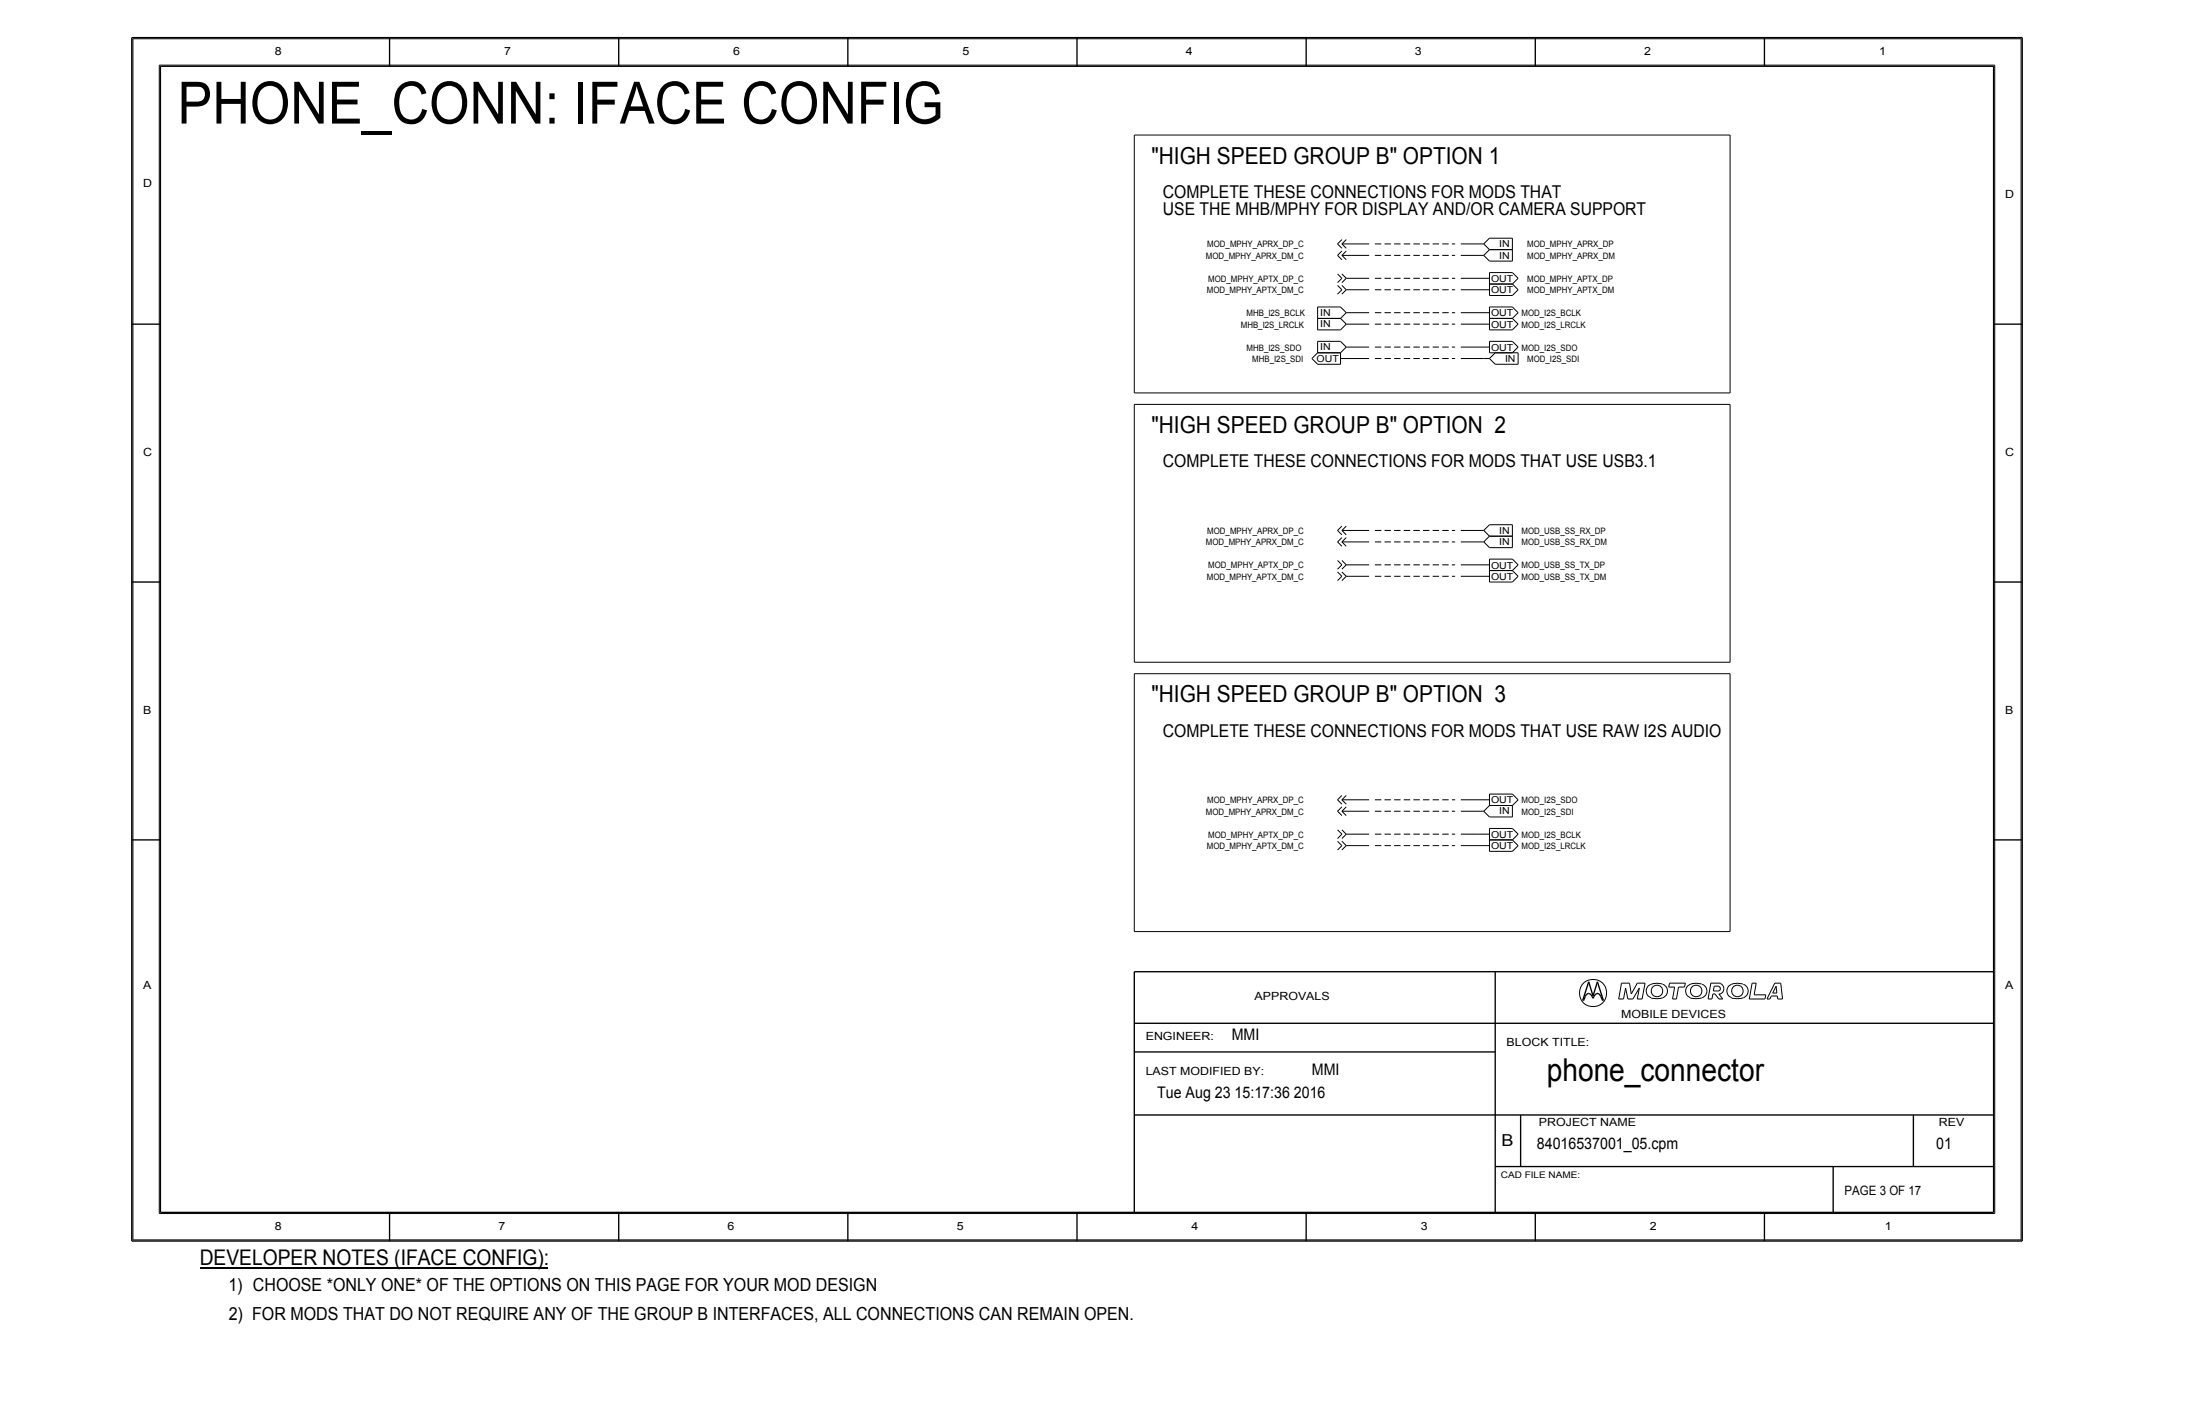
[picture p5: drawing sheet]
<svg xmlns="http://www.w3.org/2000/svg" width="432mm" height="279mm" viewBox="0 0 432 279" stroke-linecap="round" stroke-linejoin="round" font-family="sans-serif">
<g fill="none" stroke="#000" stroke-width=".2">
<path d="M26.1 7.6v235.7zM26.1 7.6h370.6zM31.3 12.8v225.3zM31.3 12.8h360.2zM391.5 12.8v225.3zM396.7 7.6v235.7zM222.6 26.5h117zM222.6 26.5v50.6zM339.6 26.5v50.6zM262.5 56l.9 .9zM262.5 53.8l.9 .8zM262.5 50.1l.9-.8z"/>
<path d="M262.5 47.9l.9-.9zM262.5 50.1l.9 .9zM262.5 47.9l.9 .8zM263.4 56.9l-.9 .8zM263.4 56l.8 .9zM263.4 54.6l-.9 .9zM263.4 53.8l.8 .8zM263.4 50.1h2zM263.4 47.9h2zM263.4 47.9l.8-.9zM263.4 50.1l.8 .9zM263.4 47.9l.8 .8z"/>
<path d="M264.2 49.3l-.8 .8zM264.2 56.9l-.8 .8zM264.2 56.9h1.2zM264.2 54.6l-.8 .9zM264.2 54.6h1.2zM265.4 56.9h3.3zM265.4 54.6h3.3zM265.4 50.1h3.3zM265.4 47.9h3.3zM286.7 56.9h3.4zM286.7 54.6h3.4zM286.7 50.1h3.4z"/>
<path d="M286.7 47.9h3.4zM290.1 47.9h1.1zM290.1 50.1h1.1zM290.1 56.9h2.2zM290.1 54.6h2.2zM291.2 47.9l1.1 1.1zM291.2 50.1l1.1 1.1zM292.3 46.7h4.5zM292.3 49h4.5zM292.3 51.2h4.5zM292.3 46.7l-1.1 1.2zM292.3 49l-1.1 1.1z"/>
<path d="M292.3 55.7h4.5zM292.3 58h4.5zM292.3 55.7v2.3zM292.3 53.5h4.5zM292.3 53.5v2.2zM296.8 46.7v2.3zM296.8 49v2.2zM296.8 55.7l1.2 1.2zM296.8 53.5l1.2 1.1zM298 56.9l-1.2 1.1zM298 54.6l-1.2 1.1zM222.6 79.3h117z"/>
<path d="M222.6 79.3v50.6zM222.6 77.1h117zM257.5 70.3l1.1 1.2zM258.6 60.2h4.5zM258.6 60.2v2.3zM258.6 62.5h4.5zM258.6 62.5v2.2zM258.6 64.7h4.5zM258.6 67h4.5zM258.6 67v2.2zM258.6 69.2h4.5zM258.6 69.2l-1.1 1.1z"/>
<path d="M258.6 71.5h4.5zM263.1 60.2l1.1 1.2zM263.1 62.5l1.1 1.1zM263.1 67l1.1 1.1zM263.1 70.3h2.3zM263.1 69.2v2.3zM264.2 61.4l-1.1 1.1zM264.2 63.6l-1.1 1.1zM264.2 68.1l-1.1 1.1zM264.2 61.4h1.2zM264.2 63.6h1.2zM264.2 68.1h1.2z"/>
<path d="M265.4 61.4h3.3zM265.4 63.6h3.3zM265.4 68.1h3.3zM265.4 70.3h3.3zM286.7 70.3h4.5zM286.7 68.1h3.4zM286.7 63.6h3.4zM286.7 61.4h3.4zM290.1 63.6h2.2zM290.1 61.4h2.2zM290.1 68.1h2.2zM291.2 70.3h1.1z"/>
<path d="M292.3 62.5h4.5zM292.3 64.7h4.5zM292.3 62.5v2.2zM292.3 60.2h4.5zM292.3 60.2v2.3zM292.3 67h4.5zM292.3 69.2h4.5zM292.3 67v2.2zM292.3 70.3l1.2 1.2zM293.5 69.2l-1.2 1.1zM293.5 69.2h4.5zM293.5 71.5h4.5z"/>
<path d="M296.8 62.5l1.2 1.1zM296.8 60.2l1.2 1.2zM296.8 67l1.2 1.1zM298 63.6l-1.2 1.1zM298 61.4l-1.2 1.1zM298 68.1l-1.2 1.1zM298 69.2v2.3zM339.6 79.3v50.6zM262.5 112.2l.9 .9zM262.5 110l.9 .8zM262.5 104.1l.9-.9zM262.5 106.3l.9 .9z"/>
<path d="M262.5 104.1l.9 .8zM263.4 105.5l-.9 .8zM263.4 113.1l-.9 .8zM263.4 112.2l.8 .9zM263.4 110.8l-.9 .9zM263.4 110l.8 .8zM263.4 106.3h2zM263.4 106.3l.8-.8zM263.4 104.1h2zM263.4 104.1l.8-.9zM263.4 106.3l.8 .9zM263.4 104.1l.8 .8z"/>
<path d="M264.2 113.1l-.8 .8zM264.2 113.1h1.2zM264.2 110.8l-.8 .9zM264.2 110.8h1.2zM265.4 110.8h3.3zM265.4 113.1h3.3zM265.4 106.3h3.3zM265.4 104.1h3.3zM286.7 110.8h3.4zM286.7 113.1h3.4zM286.7 106.3h3.4zM286.7 104.1h3.4z"/>
<path d="M290.1 104.1h1.1zM290.1 106.3h1.1zM290.1 110.8h2.2zM290.1 113.1h2.2zM291.2 104.1l1.1 1.1zM291.2 106.3l1.1 1.2zM292.3 103h4.5zM292.3 105.2h4.5zM292.3 107.5h4.5zM292.3 103l-1.1 1.1zM292.3 105.2l-1.1 1.1zM292.3 109.7h4.5z"/>
<path d="M292.3 111.9h4.5zM292.3 109.7v2.2zM292.3 114.2h4.5zM292.3 111.9v2.3zM296.8 103v2.2zM296.8 105.2v2.3zM296.8 109.7l1.2 1.1zM296.8 111.9l1.2 1.2zM298 110.8l-1.2 1.1zM298 113.1l-1.2 1.1zM222.6 129.9h117zM222.6 132.2h117z"/>
<path d="M222.6 132.2v50.6zM339.6 132.2v50.6zM262.5 159.2l.9-.9zM262.5 156.9l.9-.8zM262.5 159.2l.9 .8zM262.5 156.9l.9 .9zM263.4 159.2h2zM263.4 156.9h2zM263.4 159.2l.8 .8zM263.4 156.9l.8 .9zM264.2 158.3l-.8 .9zM264.2 156.1l-.8 .8z"/>
<path d="M265.4 159.2h3.3zM265.4 156.9h3.3zM286.7 159.2h3.4zM286.7 156.9h3.4zM290.1 159.2h1.1zM290.1 156.9h2.2zM291.2 159.2l1.1 1.1zM292.3 158h4.5zM292.3 155.8h4.5zM292.3 155.8v2.2zM292.3 158l-1.1 1.2zM296.8 155.8l1.2 1.1z"/>
<path d="M296.8 158v2.3zM298 156.9l-1.2 1.1zM262.5 165.1l.9 .8zM262.5 162.8l.9 .9zM263.4 165.9l-.9 .9zM263.4 165.1l.8 .8zM263.4 163.7l-.9 .8zM263.4 162.8l.8 .9zM264.2 165.9l-.8 .9zM264.2 165.9h1.2zM264.2 163.7l-.8 .8zM264.2 163.7h1.2z"/>
<path d="M265.4 163.7h3.3zM265.4 165.9h3.3zM286.7 165.9h3.4zM286.7 163.7h3.4zM290.1 163.7h2.2zM290.1 165.9h2.2zM292.3 160.3h4.5zM292.3 162.5h4.5zM292.3 164.8h4.5zM292.3 162.5v2.3zM292.3 167h4.5zM292.3 164.8v2.2z"/>
<path d="M296.8 162.5l1.2 1.2zM296.8 164.8l1.2 1.1zM298 163.7l-1.2 1.1zM298 165.9l-1.2 1.1zM222.6 182.8h117zM317.7 196h1zM318.2 192.9h1.6zM318.2 192.9l-.5 3.1zM319.1 193.9l-.4 2.1zM319.1 193.9l.4 2.1zM319.5 196h1zM319.8 192.9l.4 2.1z"/>
<path d="M321.4 192.9h1.5zM321.4 192.9l-1.2 2.1zM321.4 196h.9zM321.8 193.9l-.4 2.1zM321.8 193.9l-1.3 2.1zM322.9 192.9l-.6 3.1zM324 193.1a1.42 1.42 0 0 0-.9 1.4 1.42 1.42 0 0 0 1 1.3M326.3 193.1l-.1-.1a3.6 3.6 0 0 0-2.1 .1M326.3 193.1a1.44 1.44 0 0 1 1 1.7 1.44 1.44 0 0 1-1.6 1.1l-1.6-.1M327.5 193.7h1.2zM327.7 192.9h3.1zM327.7 192.9l-.2 .8z"/>
<path d="M328.3 196h.7zM328.7 193.7l-.4 2.3zM329.4 193.7l-.4 2.3zM329.4 193.7h1.2zM330.8 192.9l-.2 .8zM334 193.1a2.65 2.65 0 0 0-3 .7 1.44 1.44 0 0 0 .8 2M334.1 193.1a1.45 1.45 0 0 1 .9 1.7 1.45 1.45 0 0 1-1.6 1.1l-1.6-.1M335.3 196h.7zM335.8 192.9h1.9zM335.8 192.9l-.5 3.1zM336.2 195l-.2 1zM336.2 195h.4z"/>
<path d="M336.3 194.4h1.1zM336.5 193.5h.9zM336.5 193.5l-.2 .9zM336.6 195l.8 1zM337.3 193.6a.44 .44 0 0 1 .4 .4 .44 .44 0 0 1-.4 .4M337.4 195l.7 1zM337.4 195h.3zM337.4 196h.7zM337.7 193a1.1 1.1 0 0 1 .6 1 1.1 1.1 0 0 1-.6 1M342.1 193.1a2.65 2.65 0 0 0-3 .7 1.44 1.44 0 0 0 .8 2M342.2 193.1a1.45 1.45 0 0 1 .9 1.7 1.45 1.45 0 0 1-1.6 1.1l-1.6-.1M343.3 196h3.1z"/>
<path d="M343.9 192.9h.8zM343.9 192.9l-.6 3.1zM344.3 195.2h2.3zM344.7 192.9l-.4 2.3zM346.6 195.2l-.2 .8zM346.8 196h.6zM347.7 195.4h1.1zM347.7 195.4l-.3 .6zM347.9 194.8h.8zM348.3 192.9l-1.5 3.1zM348.3 192.9h1.2zM348.6 193.5l-.7 1.3z"/>
<path d="M348.6 193.5l.1 1.3zM348.8 195.4l.1 .6zM348.9 196h1zM349.5 192.9l.4 3.1zM31.3 238.1h360.2zM26.1 243.3h370.6z"/>
<circle cx="312.7" cy="194.9" r="2.68"/>
<circle cx="325.2" cy="194.4" r="1.13"/>
<circle cx="332.9" cy="194.4" r="1.13"/>
<circle cx="341" cy="194.4" r="1.13"/>
</g>
<g fill="none" stroke="#000" stroke-width=".2" stroke-dasharray=".6 1.3" stroke-linecap="butt">
<path d="M269.9 56.9h15.7zM269.9 50.1h15.7zM269.9 47.9h15.7zM269.9 54.6h15.7zM269.9 70.3h15.7zM269.9 61.4h15.7zM269.9 63.6h15.7zM269.9 68.1h15.7zM269.9 104.1h15.7zM269.9 106.3h15.7zM269.9 110.8h15.7zM269.9 113.1h15.7z"/>
<path d="M269.9 156.9h15.7zM269.9 159.2h15.7zM269.9 163.7h15.7zM269.9 165.9h15.7z"/>
</g>
<path d="M39.4 248.8h68.2" fill="none" stroke="#000" stroke-width=".31"/>
<g fill="none" stroke="#000" stroke-width=".27">
<path d="M25.9 7.4h371zM25.9 7.4v236.1zM31.5 13v224.9zM31.5 13h359.8zM76.5 7.4v5.6zM121.4 7.4v5.6zM166.4 7.4v5.6zM211.4 7.4v5.6zM256.4 7.4v5.6zM301.3 7.4v5.6zM346.3 7.4v5.6zM391.3 13v224.9z"/>
<path d="M396.9 7.4v236.1zM25.9 63.6h5.6zM391.3 63.6h5.6zM25.9 114.2h5.6zM391.3 114.2h5.6zM25.9 164.8h5.6zM391.3 164.8h5.6zM222.6 190.7v47.2zM222.6 190.7h168.7zM293.5 190.7v47.2zM310.6 196.3h.2zM311 196l-.2 .3z"/>
<path d="M311.1 195.5l-.1 .5zM311.3 195.2l-.2 .3zM311.5 195l-.2 .2zM311.5 195l.2-.1zM311.7 194.9h.2zM311.8 192.6l.9 2.8zM311.8 192.6l-1.2 3.7zM311.9 194.9l.2 .1zM312.1 195l.2 .2zM312.3 195.2l.2 .3zM312.5 195.5l.2 .4zM312.9 195.5l-.2 .4z"/>
<path d="M313.1 195.2l-.2 .3zM313.3 195l-.2 .2zM313.3 195l.1-.1zM313.4 194.9h.3zM313.5 192.6l-.8 2.8zM313.5 192.6l1.2 3.7zM313.7 194.9l.1 .1zM313.8 195l.2 .2zM314 195.2l.2 .3zM314.2 195.5l.2 .5zM314.4 196l.1 .3zM314.5 196.3h.2z"/>
<path d="M222.6 200.8h168.7zM222.6 218.8h168.7zM222.6 206.4h70.9zM298.5 218.8v10.1zM375.5 218.8v10.1zM31.5 237.9h359.8zM76.5 237.9v5.6zM121.4 237.9v5.6zM166.4 237.9v5.6zM211.4 237.9v5.6zM256.4 237.9v5.6zM293.5 228.9h97.8z"/>
<path d="M301.3 237.9v5.6zM346.3 237.9v5.6zM359.8 228.9v9zM25.9 243.5h371z"/>
</g>
<text font-size="11.4" x="34.9" y="24.2">PHONE_CONN: IFACE CONFIG</text>
<text font-size="6.2" x="303.6" y="212">phone_connector</text>
<g font-size="4.6">
<text x="226" y="32.1">&quot;HIGH SPEED GROUP B&quot; OPTION 1</text>
<text x="226" y="85">&quot;HIGH SPEED GROUP B&quot; OPTION 2</text>
<text x="226" y="137.8">&quot;HIGH SPEED GROUP B&quot; OPTION 3</text>
</g>
<text font-size="4.2" x="39.2" y="248.2">DEVELOPER NOTES (IFACE CONFIG):</text>
<g font-size="3.5">
<text x="228.3" y="38.9">COMPLETE THESE CONNECTIONS FOR MODS THAT</text>
<text x="228.3" y="42.2">USE THE MHB/MPHY FOR DISPLAY AND/OR CAMERA SUPPORT</text>
<text x="228.3" y="91.7">COMPLETE THESE CONNECTIONS FOR MODS THAT USE USB3.1</text>
<text x="228.3" y="144.6">COMPLETE THESE CONNECTIONS FOR MODS THAT USE RAW I2S AUDIO</text>
<text x="44.8" y="253.3">1) CHOOSE *ONLY ONE* OF THE OPTIONS ON THIS PAGE FOR YOUR MOD DESIGN</text>
<text x="44.9" y="258.9">2) FOR MODS THAT DO NOT REQUIRE ANY OF THE GROUP B INTERFACES, ALL CONNECTIONS CAN REMAIN OPEN.</text>
</g>
<text font-size="3.2" x="294.7" y="224.9">B</text>
<g font-size="3.1">
<text x="241.7" y="204.2">MMI</text>
<text x="227.1" y="215.4">Tue Aug 23 15:17:36 2016</text>
<text x="257.5" y="210.9">MMI</text>
<text x="301.7" y="225.4">84016537001_05.cpm</text>
<text x="380" y="225.5">01</text>
</g>
<text font-size="2.5" x="362.1" y="234.5">PAGE 3 OF 17</text>
<g font-size="2.2">
<text x="54" y="10.8">8</text>
<text x="98.9" y="10.8">7</text>
<text x="143.9" y="10.8">6</text>
<text x="188.9" y="10.8">5</text>
<text x="232.8" y="10.8">4</text>
<text x="277.7" y="10.8">3</text>
<text x="322.7" y="10.8">2</text>
<text x="368.8" y="10.8">1</text>
<text x="28.1" y="36.6">D</text>
<text x="393.5" y="38.9">D</text>
<text x="28.1" y="89.5">C</text>
<text x="393.5" y="89.5">C</text>
<text x="28.1" y="140.1">B</text>
<text x="393.5" y="140.1">B</text>
<text x="28.1" y="194">A</text>
<text x="246.2" y="196.3">APPROVALS</text>
<text x="393.5" y="194">A</text>
<text x="318.2" y="199.7">MOBILE DEVICES</text>
<text x="224.9" y="204.1">ENGINEER:</text>
<text x="295.7" y="205.3">BLOCK TITLE:</text>
<text x="224.9" y="210.9">LAST MODIFIED BY:</text>
<text x="302.1" y="220.9">PROJECT NAME</text>
<text x="380.5" y="221">REV</text>
<text x="54" y="241.3">8</text>
<text x="97.8" y="241.3">7</text>
<text x="142.8" y="241.3">6</text>
<text x="187.8" y="241.3">5</text>
<text x="233.9" y="241.3">4</text>
<text x="278.9" y="241.3">3</text>
<text x="323.8" y="241.3">2</text>
<text x="369.9" y="241.3">1</text>
</g>
<g font-size="1.9">
<text x="294.3" y="48.5">IN</text>
<text x="294.3" y="50.7">IN</text>
<text x="292.7" y="57.6">OUT</text>
<text x="292.7" y="55.3">OUT</text>
<text x="259.1" y="62">IN</text>
<text x="259.1" y="64.2">IN</text>
<text x="292.7" y="64.3">OUT</text>
<text x="292.7" y="62.1">OUT</text>
<text x="258.4" y="71.1">OUT</text>
<text x="259.1" y="68.7">IN</text>
<text x="292.7" y="68.8">OUT</text>
<text x="295.4" y="71">IN</text>
<text x="294.3" y="104.7">IN</text>
<text x="294.3" y="107">IN</text>
<text x="292.7" y="111.5">OUT</text>
<text x="292.7" y="113.8">OUT</text>
<text x="292.7" y="157.6">OUT</text>
<text x="294.3" y="159.8">IN</text>
<text x="292.7" y="164.4">OUT</text>
<text x="292.7" y="166.6">OUT</text>
</g>
<text font-size="1.8" x="294.6" y="231.1">CAD FILE NAME:</text>
<g font-size="1.7">
<text x="236.7" y="50.8">MOD_MPHY_APRX_DM_C</text>
<text x="237" y="48.5">MOD_MPHY_APRX_DP_C</text>
<text x="299.8" y="48.5">MOD_MPHY_APRX_DP</text>
<text x="299.8" y="50.8">MOD_MPHY_APRX_DM</text>
<text x="236.9" y="57.5">MOD_MPHY_APTX_DM_C</text>
<text x="237.1" y="55.3">MOD_MPHY_APTX_DP_C</text>
<text x="299.8" y="55.3">MOD_MPHY_APTX_DP</text>
<text x="299.8" y="57.5">MOD_MPHY_APTX_DM</text>
<text x="243.5" y="64.3">MHB_I2S_LRCLK</text>
<text x="244.7" y="62">MHB_I2S_BCLK</text>
<text x="298.6" y="62">MOD_I2S_BCLK</text>
<text x="298.6" y="64.3">MOD_I2S_LRCLK</text>
<text x="244.7" y="68.8">MHB_I2S_SDO</text>
<text x="245.8" y="71">MHB_I2S_SDI</text>
<text x="298.6" y="68.8">MOD_I2S_SDO</text>
<text x="299.8" y="71">MOD_I2S_SDI</text>
<text x="236.7" y="107">MOD_MPHY_APRX_DM_C</text>
<text x="237" y="104.8">MOD_MPHY_APRX_DP_C</text>
<text x="298.6" y="104.8">MOD_USB_SS_RX_DP</text>
<text x="298.6" y="107">MOD_USB_SS_RX_DM</text>
<text x="236.9" y="113.7">MOD_MPHY_APTX_DM_C</text>
<text x="237.1" y="111.5">MOD_MPHY_APTX_DP_C</text>
<text x="298.6" y="111.5">MOD_USB_SS_TX_DP</text>
<text x="298.6" y="113.7">MOD_USB_SS_TX_DM</text>
<text x="236.7" y="159.8">MOD_MPHY_APRX_DM_C</text>
<text x="237" y="157.6">MOD_MPHY_APRX_DP_C</text>
<text x="298.6" y="157.6">MOD_I2S_SDO</text>
<text x="298.6" y="159.8">MOD_I2S_SDI</text>
<text x="236.9" y="166.6">MOD_MPHY_APTX_DM_C</text>
<text x="237.1" y="164.3">MOD_MPHY_APTX_DP_C</text>
<text x="298.6" y="164.3">MOD_I2S_BCLK</text>
<text x="298.6" y="166.6">MOD_I2S_LRCLK</text>
</g>
</svg>
